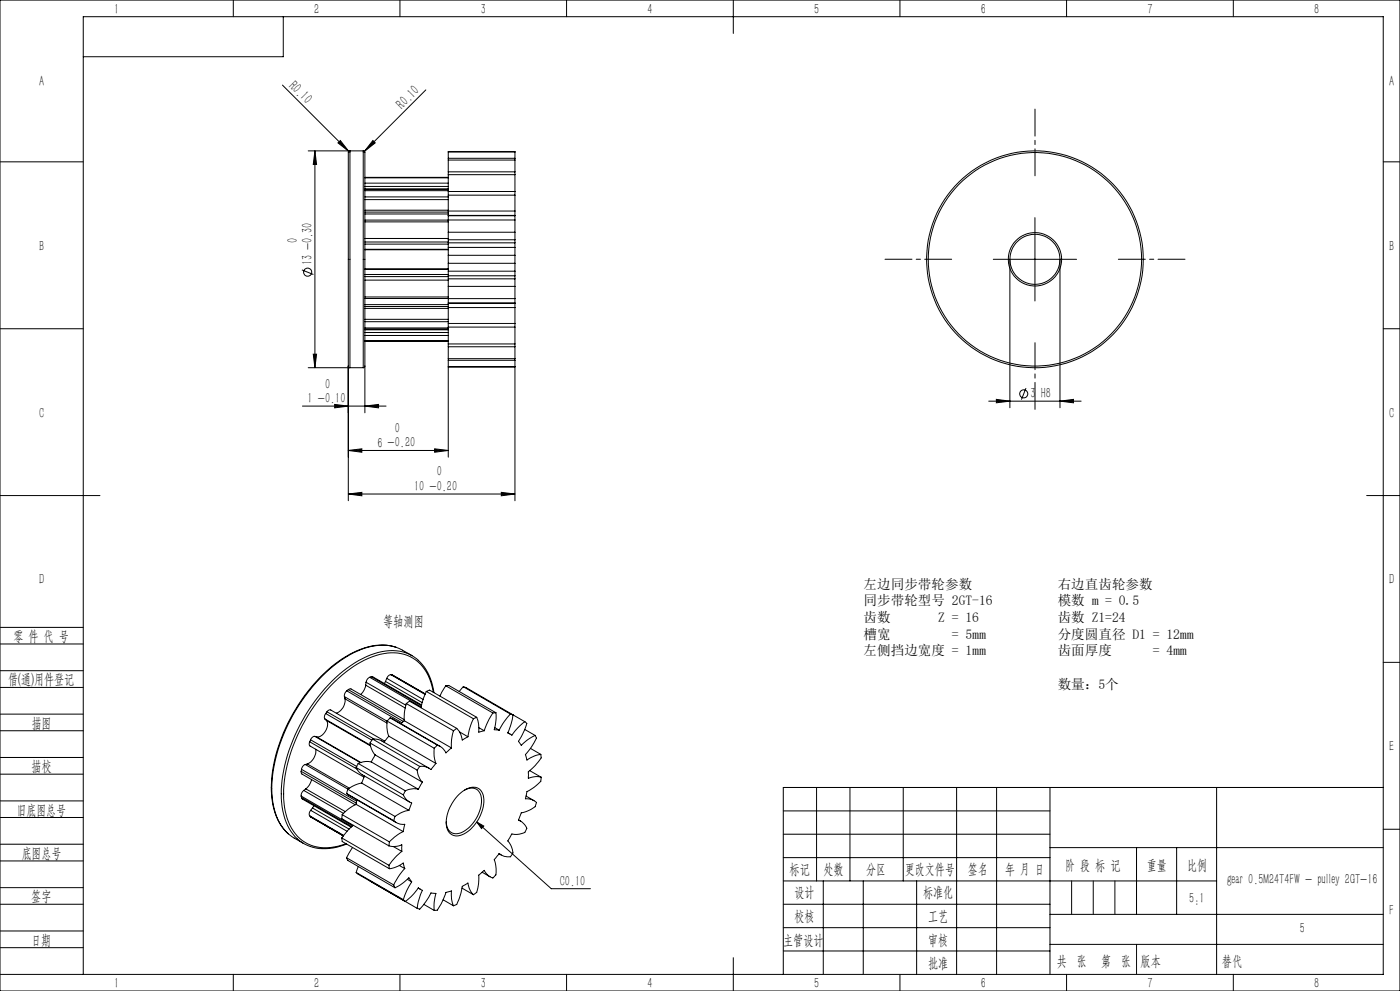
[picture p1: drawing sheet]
<svg xmlns="http://www.w3.org/2000/svg" width="420mm" height="297mm" viewBox="0 0 420 297" stroke-linecap="round" stroke-linejoin="round" font-family="sans-serif">
<g fill="none" stroke="#000" stroke-width=".3">
<path d="M0 0h420v297h-420zM70 0v5M85 5v12h-60M120 0v5M170 0v5M220 0v10M270 0v5M320 0v5M370 0v5M84.7 25.5l20.3 20.2M127.7 26.9l-18.7 18.8M0 48.5h25"/>
<path d="M94.5 45.2l.5 4.1h-1zM94.5 45.2v65M101.4 42.8l.7-.7 2.5 3.3zM104.7 45.3l.3-.1v65l-.5-.4v-64.2zM109 45.2l.5 .4v64.1M109 45.2v65M109 45.2h-16.5M109.5 56.6h25M109.5 53.2h25M109.5 59.8h25M109.5 59h25M109.5 57.1h25"/>
<path d="M109.5 56.8h25M109.5 55.9h25M109.5 54.9h25M109.5 53.3h25M111.9 42.1l.7 .7-3.3 2.6zM134.5 58.5v4.7M134.5 57.4v1.1M134.5 51.5v.8M134.5 52.3v5.1M134.5 48v3.5M134.5 47.4v.6M134.5 45.6v1.8"/>
<path d="M134.5 45.6v-.2h20v.2M134.5 58.5h20M134.5 57.4h20M134.5 51.5h20M134.5 52.3h20M134.5 48h20M134.5 47.4h20M134.5 45.6h20M154.5 58.5v4.7M154.5 57.4v1.1M154.5 51.5v.8M154.5 52.3v5.1"/>
<path d="M154.5 48v3.5M154.5 47.4v.6M154.5 45.6v1.8M415 48.5h5M109.5 71.5h25M109.5 63h25M109.5 74.7h25M109.5 73.2h25M109.5 72.5h25M109.5 74.9h25M109.5 66.5h25M109.5 66h25"/>
<path d="M109.5 64.1h25M109.5 63.6h25M134.5 74.2v2.3M134.5 72.8v1.4M134.5 78.9v2.4M134.5 71.9v.9M134.5 64.7v1.2M134.5 65.9v3.7M134.5 76.5v2.4M134.5 69.6v2.3M134.5 63.2v1.4M134.5 64.6v.1"/>
<path d="M134.5 71.9h20M134.5 64.6h20M134.5 74.2h20M134.5 76.5h20M134.5 72.8h20M134.5 78.9h20M134.5 64.7h20M134.5 65.9h20M134.5 69.6h20M134.5 63.2h20M154.5 74.2v2.3M154.5 72.8v1.4"/>
<path d="M154.5 78.9v2.4M154.5 71.9v.9M154.5 64.7v1.2M154.5 65.9v3.7M154.5 76.5v2.4M154.5 69.6v2.3M154.5 63.2v1.4M154.5 64.6v.1M298 77.7h25M303 77.7v44.5M310.5 65.2v25M318 77.7v44.5"/>
<path d="M0 98.5h25M90.6 80.9l3.4 1.4M109.5 84h25M109.5 92.4h25M109.5 98.8h25M109.5 89.5h45M109.5 82.3h25M109.5 80.7h25M109.5 82.9h25M109.5 80.6h25M109.5 89h25M109.5 91.3h25"/>
<path d="M109.5 91.9h25M109.5 95.7h25M109.5 98.3h25M109.5 96.4h25M109.5 98.6h25M109.5 99.7h25M134.5 81.3v1.4M134.5 82.7v.9M134.5 85.8v5M134.5 90.8v.1M134.5 83.6v2.2M134.5 92.2v4.7"/>
<path d="M134.5 96.9v1.1M134.5 90.9v1.3M134.5 98v5.1M134.5 83.6h20M134.5 90.9h20M134.5 81.3h20M134.5 82.7h20M134.5 90.8h20M134.5 85.8h20M134.5 92.2h20M134.5 96.9h20M134.5 98h20"/>
<path d="M154.5 81.3v1.4M154.5 82.7v.9M154.5 89.5v1.3M154.5 85.8v3.7M154.5 90.8v.1M154.5 83.6v2.2M154.5 92.2v4.7M154.5 96.9v1.1M154.5 90.9v1.3M154.5 98v5.1M415 98.5h5M94 106.1h1l-.5 4.1z"/>
<path d="M104.5 109.7v40.4M109 110.2h-16.5M109.5 109.7l-.5 .5M109.5 109.7v14M109.5 102.3h25M109.5 102.1h25M109.5 100.5h25M134.5 103.1v.8M134.5 103.9v3.6M134.5 107.5v.5M134.5 108v1.9M134.5 109.9v.1"/>
<path d="M134.5 110v27M134.5 103.1h20M134.5 103.9h20M134.5 107.5h20M134.5 108h20M134.5 109.9h20M134.5 110h20M154.5 103.1v.8M154.5 103.9v3.6M154.5 107.5v.5M154.5 108v1.9M154.5 109.9v.1"/>
<path d="M154.5 110v40.1M298.9 119.7l4.1 .5-4.1 .5zM307.8 116.3l-1.4 3.5M90.7 121.7h25.1M100.4 121.2l4.1 .5-4.1 .5zM104.5 135l4-.5v1zM104.5 135h30M109.5 121.7l4.1-.5v1zM130.4 134.5l4.1 .5-4.1 .5zM296.6 120.2h27.7M318 120.2l4.1-.5v1zM0 148.5h30"/>
<path d="M104.5 148.1l4-.5v1zM104.5 148.1h50M150.4 147.6l4.1 .5-4.1 .5zM410 148.5h10M0 193h25M0 188h25M118.7 194a17.2 17.2 0 0 0-13.7 2.1 49.7 49.7 0 0 0-21 26.4 33.9 33.9 0 0 0-1.4 21.3 13.8 13.8 0 0 0 3.9 6.1M123.6 196.5l-2.8-1.6a13.8 13.8 0 0 0-12.5-.2 42.8 42.8 0 0 0-19.5 18.1 45.5 45.5 0 0 0-7.1 26.1 16.1 16.1 0 0 0 4.8 11M125.4 197.8a12.3 12.3 0 0 0-11.9-2.3 37.1 37.1 0 0 0-19.1 14.8 48.4 48.4 0 0 0-10 29 16.7 16.7 0 0 0 5.6 12.8l3.1 1.6M125.4 197.9a15.3 15.3 0 0 1 4.8 9.7M415 198.5h5M0 206h25"/>
<path d="M0 201h25M0 219h25M0 214h25M97.5 215.5l.4 .4M97.5 215.5l13.6 7.8M97.7 213.9a1.46 1.46 0 0 0-.2 1.6M97.7 213.9l13.8 7.9M97.9 215.9a3.7 3.7 0 0 1-2.6 5l-.3-.1M97.9 215.9l13.3 7.7M98.1 213.3l.5-.5 .5-.1 16.3 9.4M98.1 213.3l-.4 .6M98.1 213.3l14.2 8.2"/>
<path d="M103.3 208.8l.2 .6M103.3 208.8l12.8 7.3M103.5 209.4a4.2 4.2 0 0 1-2.6 4.3M103.5 209.4l12.6 7.3M104 207a1.87 1.87 0 0 0-.7 1.8M104 207l16.6 9.6M104.5 206.7l.8-.2 16 9.2M104.5 206.7l-.5 .3M104.5 206.7l16.5 9.5M109.7 205.3l-.4 1.5-1.1 1.3M109.7 205.3l11.9 6.9M109.8 204.5l-.1 .8"/>
<path d="M109.8 204.5l11.9 6.8M110.9 203a1.94 1.94 0 0 0-1.1 1.5M110.9 203l15.5 8.9M111.4 202.8h.3l14.8 8.5M111.4 202.8l-.5 .2M111.4 202.8l15 8.7M115.6 204.2l-.3 .7M115.6 204.2l11 6.4M116 203.3l-.4 .9M116 203.3l10.9 6.3M116.1 216.1a9.8 9.8 0 0 0 .5 4.5M116.1 216.1l14.2 8.2"/>
<path d="M117.1 215.2l-1 .9M117.1 215.2l14.9 8.5M117.1 215.2l14.1 8.1M117.3 202.2a1.52 1.52 0 0 0-1.3 1.1M117.3 202.2l.4 .1M117.3 202.2l10.2 5.9M117.7 202.3l9.9 5.7zM121.3 216l-1 .9M121.3 216l14.1 8.2M121.9 210.9a13.5 13.5 0 0 0-.6 5.1M121.9 210.9l1-.8 14.1 8.2M121.9 210.9l14.1 8.1"/>
<path d="M127.9 207.2l-.9 2.1-.7 2.8M127.9 207.2l1-.4 14.1 8.2M127.9 207.2l14.1 8.2M130 207.5a13.3 13.3 0 0 0-8.7-11.4 18.2 18.2 0 0 0-14.2 3 50.5 50.5 0 0 0-22 37.5 19.4 19.4 0 0 0 4.2 14 12.5 12.5 0 0 0 13.2 2.7l1.3-.4M133.7 205.5l-1.7 3.1M133.7 205.5l.9-.1 14.2 8.2M133.7 205.5l14.1 8.2M136 219a13.5 13.5 0 0 0-.6 5.2M137 218.3l-1 .7M137 218.3a6 6 0 0 1 1.7 3.5l1.7-1M137.9 219.4l2.5 1.4M139 205.8l-1.2 1.5"/>
<path d="M139 205.8l.8 .3 14.1 8.1M139 205.8l14.1 8.2M142 215.4l-1 2.7-.6 2.7M143 215l-1 .4M143 215a8.9 8.9 0 0 1 .6 4.4l1.7-.4M143.7 218.1l1.6 .9M147.8 213.7l-1.1 1.9-1.4 3.4M148.4 218.1l1.4 .7M148.8 213.6l-1 .1M148.8 213.6a13.9 13.9 0 0 1-.5 5.1l1.5 .1M152.4 219.6l.6 .4M153.1 214l-1.8 2.2-1.5 2.6"/>
<path d="M153.1 214l.8 .2M153.9 214.2l-.5 2.7-1.1 2.7 1.3 .7a16.9 16.9 0 0 1 3.8-4M153.9 214.2l3.5 2.1M157.4 218.6l3.1 1.8M157.4 216.3l.6 .4a15.7 15.7 0 0 1-2.5 5.5l.9 1.2a13.1 13.1 0 0 1 4.1-3M0 232h25M0 227h25M90.3 231.2l.3 .8 16 9.2M90.3 238.6l.2 .4M90.3 231.2l16.6 9.5M90.3 238.6l15.5 8.9M90.5 239l.2 .5 14.6 8.4"/>
<path d="M90.5 230.6l-.2 .6M90.5 230.6l16.5 9.5M90.5 239l15 8.8M91.1 236.9a1.92 1.92 0 0 0-.8 1.7M91.1 236.9l11.9 6.9M91.6 229.1a1.75 1.75 0 0 0-1.1 1.5M91.6 229.1l26.9 15.6M91.8 236.4l-.7 .5M91.8 236.4l11.8 6.8M92.2 228.9l-.6 .2M92.2 228.9l12.6 7.3M92.9 222.3l-.2 .7 .3 .6 16.2 9.3"/>
<path d="M92.9 222.3l14.2 8.2M93.2 221.7l-.3 .6M93.2 221.7l13.8 8M93.5 233.6l-.8 1.8-.9 1M94.5 220.7a1.38 1.38 0 0 0-1.3 1M94.5 220.7l.5 .1M94.5 220.7l13.6 7.9M94.7 224.5a4.2 4.2 0 0 1-2.5 4.4M95 220.8l13.3 7.7M104 237.8l14.9 8.7M104 237.8l14.1 8.2M106.9 230l.7 1.2 1.1 1 14.1 8.1"/>
<path d="M106.9 230l14.1 8.2M107.1 239.7l-.3 1.3M107.5 228.8l-.6 1.2M107.5 228.8l14.1 8.2M108.5 234.7a7.2 7.2 0 0 0-4.3 2.2l-.2 .9M108.5 234.7l14.2 8.1M109.4 232.5l-.9 2.2M111 222.7a6.1 6.1 0 0 0 1.6 3.6M111 222.7l14.2 8.1M111.4 228.3a6.2 6.2 0 0 0-3.9 .5M111.4 228.3l14.1 8.2M111.8 221.5l-.8 1.2"/>
<path d="M111.8 221.5l1.4 .1 1.2 .4 14.3 8.2M111.8 221.5l14.1 8.2M112.6 226.3l-1.2 2M112.6 226.3l14.1 8.1M116.6 220.6l-1.4 1.8M116.6 220.6l14.2 8.2M121 238.2a4.3 4.3 0 0 0 2.5 2.5l-.8 2.1M121.6 237l-.6 1.2M125.2 230.8a6.1 6.1 0 0 0 1.5 3.6M125.5 236.5a6.1 6.1 0 0 0-3.9 .5M125.9 229.7l-.7 1.1M126.7 234.4l-1.2 2.1"/>
<path d="M130.3 224.3a8.8 8.8 0 0 0 .5 4.5M130.8 228.8l-1.5 1.8a4.4 4.4 0 0 0-3.4-.9M131.2 223.3l-.9 1M131.2 223.3a4.3 4.3 0 0 1 2.6 2.3l1.6-1.4M137.7 238.1a5.4 5.4 0 0 1 5.9-1.8 5 5 0 0 1 1.4 5.4 11.3 11.3 0 0 1-7.3 8.8 3.3 3.3 0 0 1-3.8-4 12.5 12.5 0 0 1 3.8-8.4zM139.3 236.8a3.1 3.1 0 0 1 3.6-.3 3.1 3.1 0 0 1 1.6 3.1 10.9 10.9 0 0 1-6.8 10.2 3.1 3.1 0 0 1-3.8-3.5M157.8 238.6l2.4 1.4M158.9 231l3.4 1.9M159.1 224.3l3.1 1.8M160.5 220.4l.4 .8a19.8 19.8 0 0 1-3.3 5l.5 1.6a9.1 9.1 0 0 1 4.1-1.7M162.2 226.1l.1 .8a13.5 13.5 0 0 1-3.8 4.4v2a5.9 5.9 0 0 1 3.8-.4M162.3 232.9v1a10.5 10.5 0 0 1-4.2 3.3l-.5 2.2a3.6 3.6 0 0 1 3.3 1.3l-.1 .1a2.25 2.25 0 0 1-1.8 1.9l-2.6 .9-.9 2.2"/>
<path d="M245 236v28M255 236v28M271 236v28M287 236v56M299 236v56M315 236v56M365 236v56M415 236h-180v56M0 245h25M0 240h25M0 258h25M0 253h25"/>
<path d="M86.5 249.9l1.4 1.1 3.2 1.8M92.9 244.5l.3 .3M92.9 244.5l10.2 5.9M93.2 244.8l9.8 5.7zM93.2 242.8a1.45 1.45 0 0 0-.3 1.7M93.2 242.8l10.9 6.3M93.7 242.1l-.5 .7M93.7 242.1l11 6.4M94.2 241.5l-.5 .6M97.5 247.4h.1M102.6 251.1l.1 1.1 14.1 8.1M102.6 251.1l14.1 8.2"/>
<path d="M102.7 244.2l-.1 1.2 14.1 8.1M102.7 244.2l14.1 8.1M104 257.1l.4 .8 14.1 8.2M104 257.1l14.1 8.1M104 253a15.9 15.9 0 0 1-10.8 .7M105.8 254l-1.8 3.1M106 247.3l-1.6 1.5-1.8 2.3M106.8 241a13.7 13.7 0 0 0-4.1 3.2M106.8 241l14.2 8.2M107.5 259.7l-.6 1.8M116.7 259.3l.1 1M116.7 253.5a6 6 0 0 0 3.8-.3v2"/>
<path d="M116.8 252.3l-.1 1.2M118 253.7l2.5 1.5M118.1 246a4.3 4.3 0 0 0 3.3 1l-.4 2.2M118.5 244.7l-.4 1.3M119.8 259.4l1.6 .9M120.5 255.2l-2 1.8-1.8 2.3M121 249.2a14.4 14.4 0 0 0-4.2 3.1M122.7 242.8a9.5 9.5 0 0 0-4.2 1.9M143 246.3l2.1 1.3-.6 .7zM143 246.3l22.4 20h11.7M149.7 255.9l.7 .3M155.5 245.8a3.9 3.9 0 0 1 2.5 2.6l-.1 .2a1.92 1.92 0 0 1-2 1.4h-1.9a.99 .99 0 0 0-1 1l-.7 1a5.5 5.5 0 0 1 1.5 3.8l-.1 .1a1.43 1.43 0 0 1-2 .8l-1.2-.4-.7-.5-1.5 1.9a7.1 7.1 0 0 1 .3 4.7 1.07 1.07 0 0 1-1.9 .2l-1.4-1.8-1.7 1.5a11.5 11.5 0 0 1-.7 5.2l-.9 .6"/>
<path d="M155.6 245.7l.6 .4M235 243h80M235 250h80M235 257h80M315 254h100M341 254v20M353 254v20M415 248.5h5M0 271h25M0 266h25M0 279h25M106.9 261.5l.6 .5 17.7 10.2"/>
<path d="M106.9 261.5l14.1 8.1M118.1 265.2l.4 .9M121.4 260.3a18.8 18.8 0 0 0-3.3 4.9M121.4 260.3l-.4-1.6a9.1 9.1 0 0 1-4.2 1.6M122.2 263.5l1.3 .8M123.5 264.3a18.9 18.9 0 0 0-2.5 5.3M123.5 264.3l-.8-1.2a14.1 14.1 0 0 1-4.2 3M125.2 272.2l.7 .3a19.6 19.6 0 0 0 3.4-4.9l1.5 .2a12.4 12.4 0 0 0-.5 5.1M125.5 266.1l1.2 .7a17.1 17.1 0 0 0-1.5 5.4M125.5 266.1a13.9 13.9 0 0 1-4 4l-.5-.5M125.5 266.1l.6 .4M127.1 271l3.2 1.9"/>
<path d="M132.9 269.7l3.1 1.8M136 271.5a8.8 8.8 0 0 1-.6-4.5l-1.6 .5-.2 .6a15.1 15.1 0 0 1-2.5 4.7l-.8 .1M138.6 266.2l3.4 1.9M142 268.1a6 6 0 0 1-1.6-3.4l-1.7 .9-.1 .7a13.5 13.5 0 0 1-1.7 4.8l-.9 .4M144.6 261.4l2.4 1.4M235 271h80M235 264h130M235 278h80M247 264v28M259 264v28M275 264v28M315 274h100"/>
<path d="M0 284h25M0 292h415v-287h-390v287M70 292v5M120 292v5M170 292v5M220 287v10M235 285h80M270 292v5M315 283h100M320 292v5M370 292v5"/>
<circle cx="310.5" cy="77.7" r="32.5"/>
<circle cx="310.5" cy="77.7" r="32"/>
<circle cx="310.5" cy="77.7" r="8"/>
<circle cx="310.5" cy="77.7" r="7.5"/>
<circle cx="92.3" cy="81.6" r="1.21"/>
<circle cx="307.1" cy="118" r="1.21"/>
</g>
<path d="M310.5 52.7v-20M285.5 77.7h-20M335.5 77.7h20M310.5 102.7v20" fill="none" stroke="#000" stroke-width=".3" stroke-dasharray="30.5 1.3 1.3 1.3" stroke-dashoffset="22.4"/>
<path d="M321.5 264v10M328 264v10M334.5 264v10M341 283v9" fill="none" stroke="#0a0605" stroke-width=".3"/>
<g fill="#000">
<path d="M101.4 42.8l.7-.7 2.5 3.3zM111.9 42.1l.7 .7-3.3 2.6z"/>
<path d="M94.5 45.2l.5 4.1h-1zM94 106.1h1l-.5 4.1z"/>
<path d="M100.4 121.2l4.1 .5-4.1 .5zM109.5 121.7l4.1-.5v1zM104.5 135l4-.5v1zM130.4 134.5l4.1 .5-4.1 .5zM104.5 148.1l4-.5v1zM150.4 147.6l4.1 .5-4.1 .5zM298.9 119.7l4.1 .5-4.1 .5zM318 120.2l4.1-.5v1zM143 246.3l1.5 2 .6-.7z"/>
</g>
<g font-size="4.4">
<text x="34.2" y="4.1">1</text>
<text x="94.2" y="4.1">2</text>
<text x="144.2" y="4.1">3</text>
<text x="194.2" y="4.1">4</text>
<text x="244.2" y="4.1">5</text>
<text x="294.2" y="4.1">6</text>
<text x="344.2" y="4.1">7</text>
<text x="394.2" y="4.1">8</text>
<text x="11.7" y="25.9">A</text>
<text x="86.5" y="25.9" transform="rotate(45 86.5 25.9)">R0.10</text>
<text x="416.7" y="25.9">A</text>
<text x="120.7" y="32.8" transform="rotate(-45 120.7 32.8)">R0.10</text>
<text x="11.7" y="75.1">B</text>
<text x="89.3" y="72.8" transform="rotate(-90 89.3 72.8)">0</text>
<text x="416.7" y="75.1">B</text>
<text x="93.6" y="79.6" transform="rotate(-90 93.6 79.6)">13 -0.30</text>
<text x="97.5" y="116.5">0</text>
<text x="309.1" y="119.3">3 H8</text>
<text x="11.7" y="125.1">C</text>
<text x="92.3" y="120.8">1 -0.10</text>
<text x="416.7" y="125.1">C</text>
<text x="118.4" y="129.7">0</text>
<text x="113.2" y="134.1">6 -0.20</text>
<text x="131" y="142.8">0</text>
<text x="124.3" y="147.2">10 -0.20</text>
<text x="11.7" y="175.1">D</text>
<text x="416.7" y="175.1">D</text>
<text x="114.9" y="187.6">等轴测图</text>
<text x="4" y="192">零 件 代 号</text>
<text x="2.5" y="205.1">借(通)用件登记</text>
<text x="9.5" y="218.1">描图</text>
<text x="416.7" y="225.1">E</text>
<text x="9.5" y="231.1">描校</text>
<text x="5" y="244.2">旧底图总号</text>
<text x="6.5" y="257.2">底图总号</text>
<text x="236.9" y="261.9">标记</text>
<text x="247.1" y="261.9">处数</text>
<text x="259.9" y="261.9">分区</text>
<text x="271.5" y="261.9">更改文件号</text>
<text x="290.4" y="261.9">签名</text>
<text x="301.5" y="261.9">年 月 日</text>
<text x="319.5" y="260.6">阶 段 标 记</text>
<text x="344" y="260.6">重量</text>
<text x="356.1" y="260.6">比例</text>
<text x="167.9" y="265.4">C0.10</text>
<text x="238.3" y="268.9">设计</text>
<text x="276.9" y="268.9">标准化</text>
<text x="368.1" y="264.8">gear 0.5M24T4FW - pulley 2GT-16</text>
<text x="9.4" y="270.1">签字</text>
<text x="356.8" y="270.7">5:1</text>
<text x="416.8" y="274.4">F</text>
<text x="238.3" y="276.1">校核</text>
<text x="278.4" y="276">工艺</text>
<text x="389.9" y="279.6">5</text>
<text x="9.4" y="283.2">日期</text>
<text x="234.9" y="283.3">主管设计</text>
<text x="278.4" y="283.3">审核</text>
<text x="278.4" y="290.2">批准</text>
<text x="317.1" y="289.4">共 张</text>
<text x="330.3" y="289.4">第 张</text>
<text x="342.1" y="289.4">版本</text>
<text x="34.2" y="296.1">1</text>
<text x="94.2" y="296.1">2</text>
<text x="144.2" y="296.1">3</text>
<text x="194.2" y="296.1">4</text>
<text x="244.2" y="296.1">5</text>
<text x="294.2" y="296.1">6</text>
<text x="344.2" y="296.1">7</text>
<text x="394.2" y="296.1">8</text>
</g>
<text font-size="4.4" fill="#0a0605" x="366.6" y="289.4">替代</text>
<g font-size="4.1">
<text x="259.1" y="176.4">左边同步带轮参数</text>
<text x="317.3" y="176.4">右边直齿轮参数</text>
<text x="259.1" y="181.4">同步带轮型号 2GT-16</text>
<text x="317.3" y="181.4">模数 m = 0.5</text>
<text x="259.1" y="186.4">齿数</text>
<text x="259.1" y="191.4">槽宽</text>
<text x="281.5" y="186.4">Z = 16</text>
<text x="285.6" y="191.4">= 5mm</text>
<text x="317.3" y="186.4">齿数 Z1=24</text>
<text x="317.3" y="191.4">分度圆直径 D1 = 12mm</text>
<text x="259.1" y="196.4">左侧挡边宽度 = 1mm</text>
<text x="317.3" y="196.4">齿面厚度</text>
<text x="345.8" y="196.4">= 4mm</text>
<text x="317.3" y="206.4">数量：5个</text>
</g>
</svg>
